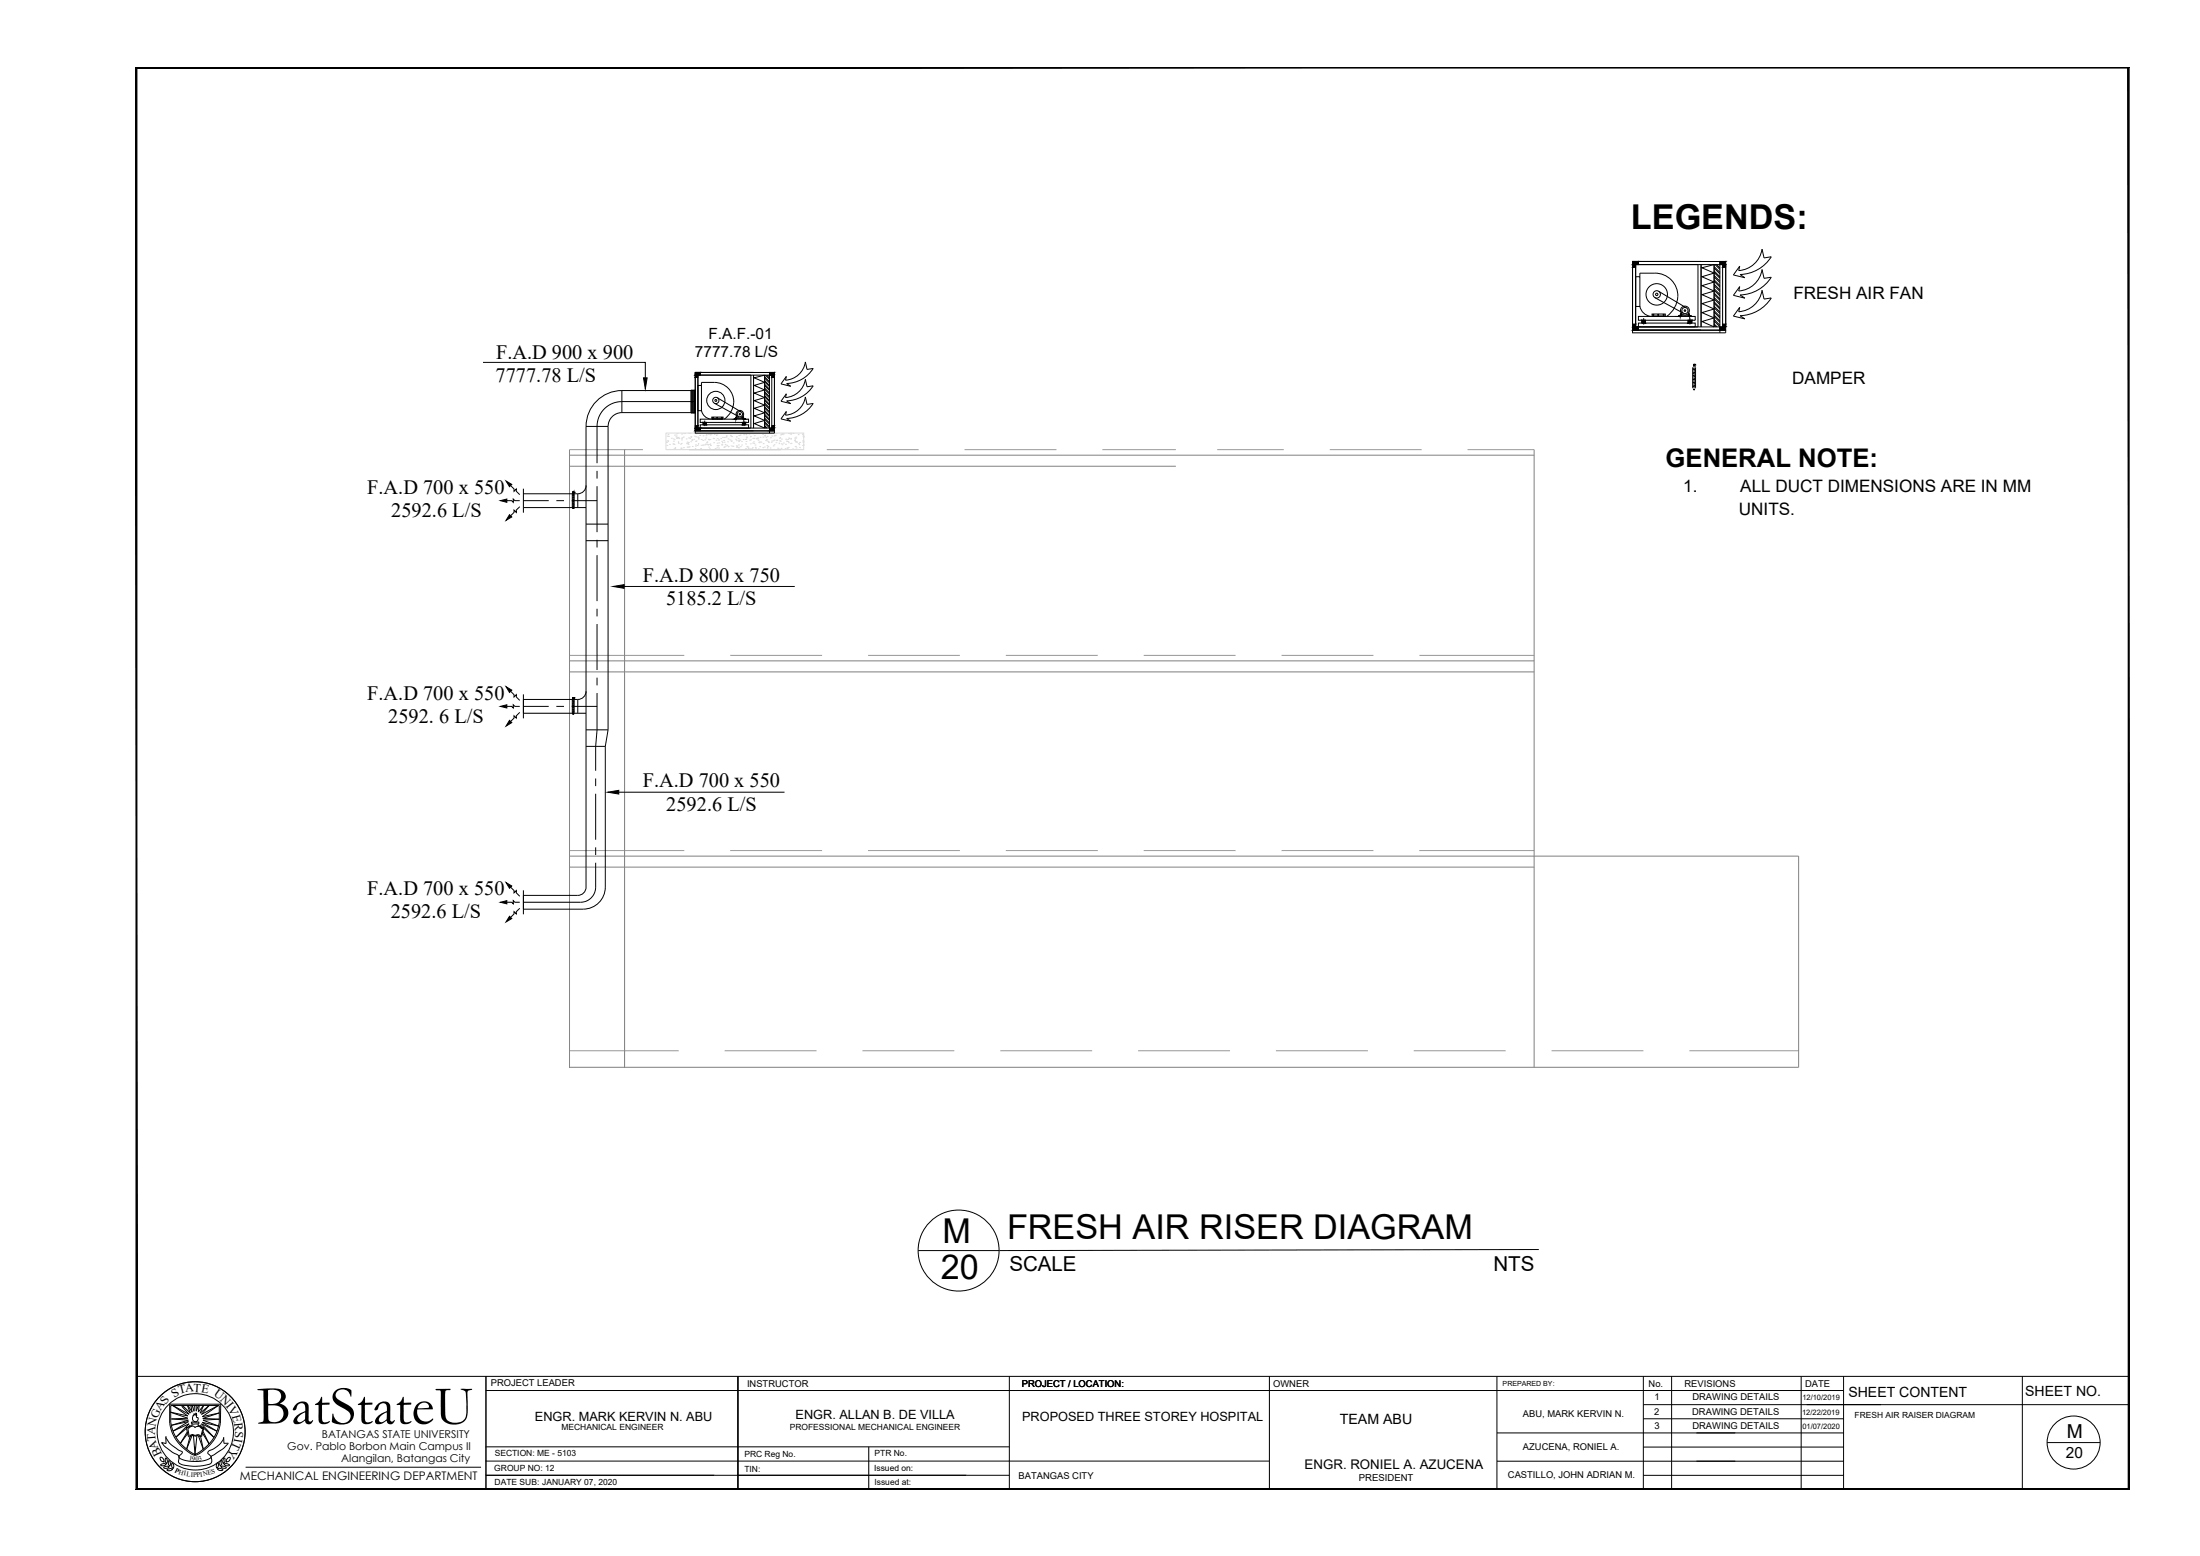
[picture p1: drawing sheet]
<svg xmlns="http://www.w3.org/2000/svg" width="420mm" height="297mm" viewBox="0 0 420 297" stroke-linecap="round" stroke-linejoin="round" font-family="sans-serif">
<!-- layer: DASH -->
<g fill="none" stroke="#989898" stroke-width=".19">
<path d="M108.8 85.8h14M131.6 85.8h17.5M157.9 85.8h17.5M184.2 85.8h17.6M210.5 85.8h14.1M232.5 85.8h12.7M254 85.8h17.5M280.3 85.8h12.7M108.8 125.1h21.9M139.5 125.1h17.5M165.8 125.1h17.5M192.1 125.1h17.6"/>
<path d="M218.4 125.1h17.6M244.8 125.1h17.5M271.1 125.1h21.9M108.8 162.4h21.9M139.5 162.4h17.5M165.8 162.4h17.5M192.1 162.4h17.6M218.4 162.4h17.6M244.8 162.4h17.5M271.1 162.4h21.9M108.8 200.6h20.8M138.4 200.6h17.5"/>
<path d="M164.7 200.6h17.6M191 200.6h17.6M217.4 200.6h17.5M243.7 200.6h17.5M270 200.6h17.5M296.3 200.6h17.6M322.6 200.6h20.9"/>
</g>
<!-- layer: WALL -->
<path d="M108.8 85.8v118.1M108.8 86.9h184.2M108.8 89h115.8M119.3 85.8v118.1M293 85.8v117.9M108.8 126.2h184.2M108.8 128.3h184.2M108.8 163.4h234.7v40.3h-234.7M108.8 165.5h184.2" fill="none" stroke="#808080" stroke-width=".19"/>
<!-- layer: 04-AC_F.A.DUCT -->
<g fill="none" stroke="#000" stroke-width=".19">
<path d="M100 95.6h4.8M106.3 95.6h1.4M109.2 95.6h4.8M114 81.4v7M114 89.9v1.5M114 92.8v8.8M114 103v1.5M114 106v8.8M114 116.2v1.5M114 119.1v8.8M100 134.8h4.8M106.3 134.8h1.4"/>
<path d="M109.2 134.8h4.8M114 129.4v1.4M114 132.3v7l-.2 3.2v4.6M113.8 148.6v1.5M113.8 151.5v8.8M113.8 164.7v4.7a2.9 2.9 0 0 1-2.9 2.8h-10.9M113.8 161.8v1.4"/>
</g>
<!-- layer: 06_AC-FA.DUCT -->
<g fill="none" stroke="#000" stroke-width=".19">
<path d="M332.1 59.5a4.8 4.8 0 0 0 4.4-4.1l.4 1.7 1.4-.2a7.3 7.3 0 0 1-6 3.4l.9 .6-2.2-.6 1.3-1.6-.2 .8M332.1 55.5a4.8 4.8 0 0 0 4.4-4l.4 1.6 1.4-.2a7.3 7.3 0 0 1-6 3.4l.9 .6-2.2-.5 1.3-1.7-.2 .9M332.3 50.8l-.2 .9a4.8 4.8 0 0 0 4.4-4.1l.4 1.6 1.4-.2a7.3 7.3 0 0 1-6 3.4l.9 .6-2.2-.5zM118.8 78.8h14M118.8 74.6h14M118.8 78.8a2.63 2.63 0 0 0-2.7 2.6M118.8 74.6a6.8 6.8 0 0 0-6.9 6.8v88a1.56 1.56 0 0 1-1.6 1.5h-10.3M132.8 76.7h-14a4.7 4.7 0 0 0-4.8 4.7M153.8 75.8l.3 1.4 1.2-.2a6.2 6.2 0 0 1-5.1 2.9M153.8 69.1l.3 1.4 1.2-.2a6.2 6.2 0 0 1-5.1 2.9M153.8 72.4l.3 1.4 1.2-.1M153.8 75.8a4.1 4.1 0 0 1-3.8 3.5l.2-.8-1 1.5 1.8 .4-.8-.5"/>
<path d="M153.8 72.4a4.1 4.1 0 0 1-3.8 3.5l.2-.7-1 1.4 1.8 .5-.8-.6M153.8 69.1a4.1 4.1 0 0 1-3.8 3.5l.2-.7-1 1.4 1.8 .4-.8-.5M155.3 73.6a6.2 6.2 0 0 1-5.1 2.9M100 94.3h10.3M100 96.9h11.9M100 93.3v4.6M110.3 94.3v2.6M111.9 92.7a1.58 1.58 0 0 1-1.6 1.6M116.1 81.4v57.9M111.9 100.1h4.2M111.9 103.2h4.2M100 132.6v4.5"/>
<path d="M100 133.5h10.3M100 136.2h11.9M110.3 133.5v2.7M111.9 139.3h4.2M111.9 131.9a1.58 1.58 0 0 1-1.6 1.6M116.1 139.3l-.5 3.2M111.9 142.5h3.7M115.6 142.5v26.8a4.2 4.2 0 0 1-4.2 4.3h-11.4M100 170v4.5"/>
</g>
<!-- layer: A-Handrail -->
<g fill="none" stroke="#dbdbdb" stroke-width=".19">
<path d="M127.2 82.7h26.3v3.1h-26.3zM127.3 84.4l.2-.1-.1 .2zM127.3 85h.1M127.4 84.1h.1M127.4 83.3h.1M127.6 83.3h.1M127.6 83h.1M127.7 84.1v.2M127.7 84.1l-.1 .2h.2M127.8 85.8h.1M127.9 84.8h.1M128.2 83.7h.1"/>
<path d="M128.5 84.8h.1M128.6 83.8h.1M128.6 84.3h.1M128.7 85.7h.1M128.7 84.8h.1M128.8 83.9h.1M128.8 83.1h.1M128.8 85.7h.1M128.9 85.5l.2-.1-.1 .2zM129.1 83.4h.1M129.1 83.1h.1M129.2 83.6l.3 .1-.1-.3-.2 .2"/>
<path d="M129.2 83.7h.1M129.3 82.7h.1M129.5 84.6h.1M129.6 84.3v.2M129.6 83.7h.1M129.6 84.3l-.1 .2h.2M129.7 83.5l-.2 .1 .2 .1v-.2M130 84.8h.1M130 85.6h.1M130.1 85.5h.1M130.1 84.6h.1M130.1 83.8h.1"/>
<path d="M130.2 84h.1M130.2 82.9h.1M130.2 83.6h.1M130.5 83.4h.1M130.5 85.5h.1M130.7 82.8h.1M131.1 83.8h.1M131.1 84.6h.2v.1zM131.2 85.4h.1M131.2 84.4h.1M131.4 84.9h.1M131.4 85.4h.1"/>
<path d="M131.5 84.5h.1M131.5 83.6h.1M131.5 84.5v.1M131.5 82.7h.1M131.6 84.5l-.2 .1h.2M131.6 85.3h.1M131.7 83.7h.1M131.8 82.7h.1M131.9 84.3h.1M131.9 83.5h.1M131.9 83.3h.1M131.9 82.7v.1l-.1-.1"/>
<path d="M132.1 84l.2 .1v-.3l-.2 .3M132.2 85.2h.1M132.5 83.9h.1M132.6 83.3h.1M132.7 85.7l.2-.1v.2zM132.8 85.2h.1M132.8 84.9h.1M132.9 84.3h.1M132.9 83.4h.1M132.9 84.2h.1M133.1 82.8h-.1l.1-.1v.1M133.2 85h.1"/>
<path d="M133.3 83.4h.1M133.3 83.6h.1M133.4 83.8l.2-.1-.1 .2-.1-.1M133.5 84.8h-.2l.2-.2v.2M133.6 83.1h.1M133.8 85.6h.1M133.9 85h.1M133.9 83.9h.1M134.2 85h.1M134.2 84.1h.1M134.3 83.2h.1M134.6 84.9h.1"/>
<path d="M134.6 84h.1M134.7 84.8h.1M134.8 83.6h.1M134.8 83.2h.1M135 82.8l-.1 .1 .1 .1v-.2M135.1 84.3l.1 .2h-.3l.2-.2M135.2 84.8h-.2l.1 .1v-.1M135.3 83.9h.1M135.3 82.9h.1M135.3 84h.1M135.4 85.4h.1M135.4 84.8l-.1 .2h.1v-.2"/>
<path d="M135.5 85.7h.1M135.5 84.8h.1M135.6 83.9h.1M135.6 84.8h.1M135.6 83h.1M135.6 82.9l.2-.1v.2l-.2-.1M135.7 85h.1M136 82.8h.1M136.2 83.7h.1M136.3 83.7h.1M136.3 84.5h.1M136.4 82.9h.1"/>
<path d="M136.6 85.6h.1M136.8 84h.1M136.9 85.5h.1M136.9 83v.1M136.9 85.1h.1M136.9 84.6h.1M136.9 83l-.1 .1h.2M137 83.7h.1M137 82.8h.1M137.1 85.1h.1M137.2 85.5h.1M137.3 84.6h.1"/>
<path d="M137.3 85v.1M137.3 85l-.1 .1h.1M137.4 83.9l-.2 .1 .1 .1 .1-.2M137.6 83.7h.1M137.8 84.2h.1M137.9 84.5h.1M138 83.5h.1M138 84.7v.3l-.2-.1zM138.2 84.1h.1M138.3 85.4h.1M138.3 85.3h.1M138.3 84.4h.1"/>
<path d="M138.3 83.5h.1M138.5 84.8h.1M138.5 85.2h.1M138.6 83.4h.1M138.8 83.1v.2M138.8 85.1l.2-.1-.1 .2-.1-.1M138.9 83.1l-.2 .2h.2M138.9 84.3h.1M139.1 83.8h.1M139.2 85.1v.2M139.2 85.1l-.1 .2h.2M139.4 84h.1"/>
<path d="M139.5 85.8h.1M139.6 85.1h.1M139.6 84.2h.1M139.6 83l-.1 .1 .1 .1v-.1M139.7 84.2h.1M139.7 83.3h.1M139.7 83.4h.1M139.9 85.2h.1M140 85.2h.1M140 84.6h.1M140.5 83.9h.1M140.6 85.1h.1"/>
<path d="M140.6 84.1h.1M140.6 85.4h.3v-.2l-.3 .2M140.7 83.3l.1 .2M140.8 83.3l-.2 .1 .2 .1M141 83.7h.1M141 85.8h.1M141 84.9h.1M141 84h.1M141.1 84.2h.1M141.1 85.5h.1M141.1 84.2l.1-.1v.2l-.1-.1M141.1 83.1h.1"/>
<path d="M141.1 85.3v.2M141.1 85.3l-.1 .2h.2M141.3 84h.1M141.3 83.1h.1M141.4 85.3h.1M141.6 84.3h.1M141.6 85h.1M141.9 83.9h.1M142 83h.1M142.3 83.9h.1M142.4 85.6h.1M142.4 84.7h.1"/>
<path d="M142.4 83.9h.1M142.5 83h.1M142.5 84.3h.1M142.5 83.4h.1M142.6 85.8h.1M142.6 85.2h.1M142.7 85.3l.1-.1v.2zM142.7 83.6v-.1l-.1 .1h.1M142.8 85.3h.1M143 82.8h.1M143 85.5l.1 .1M143.1 85.5l-.2 .1h.2"/>
<path d="M143.2 84h.1M143.2 82.7v.1h.2M143.3 85.7h.1M143.3 84.7h.1M143.3 84h.1M143.4 82.7v.1M143.5 83.3l-.1 .1h-.1M143.5 83.3h-.2M143.6 85.8h-.1l.2-.2v.2M143.7 85.5h.1M143.7 84.6h.1M143.8 83.7h.1"/>
<path d="M143.8 82.8h.1M143.9 84.3h.1M144 84.6h.1M144 83.7h.1M144.1 83.2h.1M144.2 85h.1M144.2 85.4h.1M144.3 85.6h.1M144.6 83.6v.2h-.1l.1-.2M144.7 83.6h.1M144.7 83.8h.1M144.8 84h.1"/>
<path d="M144.9 85.6l.1 .2M145 85.6l-.2 .2h.2M145 84.5h.1M145.1 84.3l-.2 .1 .1 .1 .1-.2M145.1 85.3h.1M145.1 84.4h.1M145.2 83.5h.1M145.3 84.4h.1M145.6 82.9h.1M145.7 85.5h.1M145.7 83.5h.1M145.7 84.7h.1"/>
<path d="M146 85.3h.1M146.2 84.1h.1M146.2 83v.3l-.2-.1zM146.3 83.5h.1M146.5 85.1h.1M146.5 83.8v.2M146.5 84.2h.1M146.5 85.5l.2-.1-.1 .2zM146.5 83.3h.1M146.5 83.8l-.1 .2h.2M146.6 85.3h.1M146.7 84.3h.1"/>
<path d="M146.7 82.7h.1M146.8 84.5h.1M146.9 85.8h.1M147.1 85.5h.1M147.3 84.4h.1M147.3 83.5h-.1l.1 .1v-.1M147.4 84.2h.1M147.4 83.2h.1M147.6 84.2h.1M147.7 85.1h.1M147.8 85.8h.1M147.8 84.9h.1"/>
<path d="M147.8 83.2h.1M147.8 84h.1M147.9 83.1h.1M148.1 83.1h.1M148.1 82.8h.1M148.2 84.5h.1M148.4 84.1h.1M148.4 84v.1M148.4 84l-.1 .1h.2M148.5 85.6h.1M148.7 85.8h.1M148.7 84.6l.2-.1v.2l-.2-.1"/>
<path d="M148.8 83.7h.3v-.2l-.2 .2M148.9 84.2h.1M149.1 84.2h.1M149.1 83h.1M149.2 85.6h.1M149.2 84.7h.1M149.2 83.8h.1M149.3 82.9h.1M149.4 84.9h.1M149.4 83h.1M149.6 82.7l-.1 .1-.1-.1M149.6 82.9h.1"/>
<path d="M149.6 84.6h.1M149.9 85.6h.1M150 84.8h.1M150.1 83.8h.1M150.3 85.5h.1M150.3 85.7h.1M150.3 84.1v.2M150.4 84.1l-.2 .2h.2M150.4 83.9h.1M150.5 84.3h.1M150.5 85.6l-.2 .1 .2 .1v-.2M150.5 85.4h.1"/>
<path d="M150.6 84.5h.1M150.6 83.6h.1M150.6 82.7h.1M150.7 83.8h.1M150.7 82.8h.1M151 82.7h.1M151 83.8l.2-.1-.1 .2-.1-.1M151 82.9h.1M151 84.7h.1M151 84.6h.1M151.4 85.7h.1M151.4 82.7h.1"/>
<path d="M151.7 84.1h.2M151.7 84.1l.2-.2v.3M151.7 83.6h.1M151.9 85.2h.1M151.9 84.3h.1M152 83.5h.1M152 83.6h.1M152 85.5h.1M152.2 84.3l.1 .2M152.3 84.3l-.2 .2h.2M152.4 83h.1M152.5 84.7h.1"/>
<path d="M152.5 85.8h.1M152.7 85.4h.1M152.7 84.5h.1M152.8 84.8h-.2l.1 .1 .1-.1M152.8 85.8h.1M153.2 82.9l.2-.1v.2l-.2-.1M153.3 85h.1M153.3 84.1h.1M153.3 84.4h.1M153.4 83.3h.1M153.4 84.4h.1M153.4 83.4h.1"/>
<path d="M153.4 84.9h.1"/>
</g>
<!-- layer: 01_AC-EQUIP -->
<g fill="none" stroke="#000" stroke-width=".19">
<path d="M311.8 51h.6M311.8 49.9h17.8M312.4 52.8h.8v5.7h-.8zM312.4 50.5h17.2v11.9h-17.2zM312.9 49.9v.6M313.2 52.8v-.6l2.9-.1a4.4 4.4 0 0 1 4.2 3.3 4.4 4.4 0 0 1-2 5M313.2 58.5a2.41 2.41 0 0 0 2.1 1.9M315.5 60h2.5v.4h-2.5zM315.8 60v.5M316.1 56.8l5.4 3M316.7 60v.5M316.8 55.6l5.3 3.2"/>
<path d="M317.7 60v.5M320.9 60h.1v.4h-.1zM321.2 60h-.2v.3h1.5v-.3h-.2M322.5 60h.1v.4h-.1zM324.3 50.5v11.9M324.9 49.9h-13.1v13.7M324.9 50.5v11.9M325 51.1l2.4-.6v11.9l-2.4-1 2.4-.7-2.4-1 2.4-.7-2.4-1 2.4-.7-2.4-1.1 2.4-.6-2.4-1.1 2.4-.7-2.4-1 2.4-.7zM327.4 50.9l1.1 1.1M327.4 51.7l1.1 1.1M327.4 52.6l1.1 1.1M327.4 53.4l1.1 1.1"/>
<path d="M327.4 54.3l1.1 1.1M327.4 55.1l1.1 1.1M327.4 55.9l1.1 1.1M327.4 56.8l1.1 1.1M327.4 57.6l1.1 1.1M327.4 58.5l1.1 1.1M327.4 59.3l1.1 1.1M327.4 51.2l1.1 1.1M327.4 52l1.1 1.1M327.4 52.9l1.1 1.1M327.4 53.7l1.1 1.1M327.4 54.5l1.1 1.1"/>
<path d="M327.4 55.4l1.1 1.1M327.4 56.2l1.1 1.1M327.4 57.1l1.1 1.1M327.4 57.9l1.1 1.1M327.4 58.7l1.1 1.1M327.4 59.6l1.1 1.1M327.5 50.5l1 .9M327.8 50.5l.7 .6M328.4 50.5l.1 .1M328.5 49.9v13.6M329 51h.6M329 50.5v11.9"/>
<path d="M132.8 72h.5M133.3 73.6h.7v4.8h-.7zM133.3 71.6h14.6v10.1h-14.6zM133.7 71.1v.5M134 73.6v-.6h2.4a3.8 3.8 0 0 1 3.6 2.8 3.8 3.8 0 0 1-1.7 4.2M134 78.4a2.05 2.05 0 0 0 1.7 1.6M135.9 79.6h2.2v.4h-2.2zM135.9 79.9h2.2M136.1 79.7h.2M136.2 79.7v.4M136.4 77l4.6 2.5M136.9 79.7h.1"/>
<path d="M136.9 79.7v.4M137 75.9l4.5 2.7M137.7 79.7h.2M137.8 79.7v.4M140.3 79.9l.3 .1zM140.4 79.8v.3M140.5 79.8h.3M140.6 79.6v.4zM140.8 79.6h-.2v.3h1.3v-.3h-.2M141.8 79.8h.3M141.9 79.6l.1 .4zM141.9 79.9l.4 .1z"/>
<path d="M142.2 79.8v.3M143.4 71.6v10.1M143.9 71.1h.1M143.9 71.6v10.1M144 72.1l2-.5v10.1l-2-.8 2-.6-2-.9 2-.6-2-.9 2-.5-2-.9 2-.6-2-.9 2-.6-2-.8 2-.6zM146 71.9l1 1M146 72.7l1 .9M146 73.4l1 .9M146 74.1l1 .9M146 74.8l1 .9M146 75.5l1 .9M146 76.2l1 1"/>
<path d="M146 76.9l1 1M146 77.7l1 .9M146 78.4l1 .9M146 79.1l1 .9M146 79.8l1 .9M146 72.2l1 .9M146 72.9l1 .9M146 73.6l1 .9M146 74.3l1 .9M146 75l1 1M146 75.8l1 .9M146 76.5l1 .9"/>
<path d="M146 77.2l1 .9M146 77.9l1 .9M146 78.6l1 .9M146 79.3l1 1M146.2 71.6l.8 .8M146.4 71.6l.6 .5M146.9 71.6l.1 .1M147 71.1v11.6M147.4 71.6v10.1M147.4 72h.5M147.9 71.1h-15.1v11.6M311.8 61.9h.6"/>
<path d="M311.8 63h17.8v.5h-17.8M311.8 63.1h17.7M312.9 60.4h10.9v.7h-10.9zM312.9 61.7h10.9v.7h-10.9zM312.9 62.4v.6M313.6 61.1h.7v.6h-.7zM313.9 60.7v1.3M315.5 60.3h2.5M315.7 60.1h.2M316.6 60.1h.2M317.6 60.1h.2M320.6 60.3l.4 .1z"/>
<path d="M320.7 60.2v.3M320.8 60.2h.4M322.4 61.1h.7v.6h-.7zM322.4 60.2h.4M322.5 60.3l.5 .1zM322.7 60.7v1.3M322.8 60.2v.3M327.4 60.2l1.1 1M327.4 61l1.1 1.1M327.4 61.8l.5 .6M327.4 60.4l1.1 1.1M327.4 61.3l1.1 1.1"/>
<path d="M327.4 62.1l.3 .3M329 61.9h.6M132.8 81.3h.5M132.8 82.2h15.1v.5h-15.1M132.8 82.3h15.1M133.7 80h9.3v.6h-9.3zM133.7 81.1h9.3v.6h-9.3zM133.7 81.7v.5M134.3 80.6h.6v.5h-.6zM134.6 80.3v1M141.8 80.6h.6v.5h-.6zM142.1 80.3v1"/>
<path d="M146 80.5l1 .9M146 81.2l.5 .5M146 80l1 1M146 80.8l1 .9M146 81.5l.3 .2M147.4 81.3h.5"/>
<circle cx="316.4" cy="56.2" r=".23"/>
<circle cx="316.4" cy="56.2" r=".7"/>
<circle cx="316.4" cy="56.2" r="2.05"/>
<circle cx="321.8" cy="59.3" r=".15"/>
<circle cx="321.8" cy="59.3" r=".59"/>
<circle cx="321.8" cy="59.3" r=".85"/>
<circle cx="136.2" cy="79.7" r=".06"/>
<circle cx="136.7" cy="76.4" r=".19"/>
<circle cx="136.7" cy="76.4" r=".6"/>
<circle cx="136.7" cy="76.4" r="1.74"/>
<circle cx="137" cy="79.7" r=".06"/>
<circle cx="137.8" cy="79.7" r=".06"/>
<circle cx="141.3" cy="79.1" r=".13"/>
<circle cx="141.3" cy="79.1" r=".73"/>
<circle cx="141.3" cy="79.1" r=".5"/>
<circle cx="315.8" cy="60.1" r=".08"/>
<circle cx="316.7" cy="60.1" r=".08"/>
<circle cx="317.7" cy="60.1" r=".08"/>
</g>
<g fill="#000" stroke="#000" stroke-width=".19">
<path d="M311.8 49.9h1.1l-1.1 .6zM311.8 50.5h1.1v-.6z"/>
<path d="M311.8 50.5h.6l-.6 .5zM311.8 51h.6v-.5z"/>
<path d="M320.9 60v.4l.1-.4zM321 60v.4h-.1z"/>
<path d="M322.5 60h.1v.4zM322.5 60v.4h.1z"/>
<path d="M328.5 49.9h1.1l-1.1 .6zM328.5 50.5h1.1v-.6z"/>
<path d="M329 50.5h.6l-.6 .5zM329 51h.6v-.5z"/>
<path d="M132.8 71.1h.9l-.9 .5zM132.8 71.6h.9v-.5z"/>
<path d="M132.8 71.6h.5l-.5 .4zM132.8 72h.5v-.4z"/>
<path d="M140.3 79.9h.3zM140.3 80l.3-.1z"/>
<path d="M140.6 79.6v.4zM140.6 79.6v.4z"/>
<path d="M141.9 79.6l.1 .4zM141.9 79.6l.1 .4z"/>
<path d="M142 79.9l.3 .1zM142 79.9l.3 .1z"/>
<path d="M147 71.1h.9l-.9 .5zM147 71.6h.9v-.5z"/>
<path d="M147.4 71.6h.5l-.5 .4zM147.4 72h.5v-.4z"/>
<path d="M311.8 61.9h.6l-.6 .5zM311.8 62.4h.6v-.5z"/>
<path d="M311.8 62.4h1.1l-1.1 .6zM311.8 63h1.1v-.6z"/>
<path d="M313.6 61.1l.7 .6v-.6zM313.6 61.1l.7 .6h-.7z"/>
<path d="M320.6 60.3h.3zM320.6 60.4l.3-.1z"/>
<path d="M322.4 61.1h.7l-.7 .6zM322.4 61.7h.7v-.6z"/>
<path d="M322.6 60.3l.4 .1zM322.6 60.3l.4 .1z"/>
<path d="M328.5 62.4h1.1l-1.1 .6zM328.5 63h1.1v-.6z"/>
<path d="M329 61.9h.6l-.6 .5zM329 62.4h.6v-.5z"/>
<path d="M132.8 81.3h.5l-.5 .4zM132.8 81.7h.5v-.4z"/>
<path d="M132.8 81.7h.9l-.9 .5zM132.8 82.2h.9v-.5z"/>
<path d="M134.3 80.6l.6 .5v-.5zM134.3 80.6l.6 .5h-.6z"/>
<path d="M141.8 80.6h.6l-.6 .5zM141.8 81.1h.6v-.5z"/>
<path d="M147 81.7h.9l-.9 .5zM147 82.2h.9v-.5z"/>
<path d="M147.4 81.3h.5l-.5 .4zM147.4 81.7h.5v-.4z"/>
</g>
<!-- layer: 12-AC-FL.CONN. -->
<path d="M132.1 74.6v4.2M132.2 74.6v4.2M132.2 74.6l-.1-.2-.1 .2v4.2l.1 .1 .1-.1M132.2 74.6l.2-.2 .1 .2M132.2 78.8l.2 .1 .1-.1M132.4 74.6v4.2M132.5 74.6v4.2M132.5 74.6l.1-.2 .2 .2v4.2l-.2 .1-.1-.1M132.6 74.6v4.2" fill="none" stroke="#000" stroke-width=".19"/>
<!-- layer: WALL -->
<path d="M118.8 74.6v4.2M111.9 81.4h4.2M100 133.5v2.7M100 170.9v2.7" fill="none" stroke="#000" stroke-width=".19"/>
<path d="M100 94.3v2.6" fill="none" stroke="#ff0" stroke-width=".19"/>
<!-- layer: A.C.VOLUM DAMPER -->
<g fill="none" stroke="#000" stroke-width=".19">
<path d="M323.3 70.1v4M323.3 70.4l.5 .3M323.3 72.9l.5 .3M323.3 71.6l.5 .3M323.4 70.1l.2-.2-.2 .2M323.4 69.9h.1M323.4 74.1h.1M323.4 69.9v.2M323.4 74.1v.2M323.4 74.2l.1-.1 .1 .1-.1 .1M323.4 74.1l.2 .2M323.4 74.3h.2"/>
<path d="M323.4 74.2l.1 .1M323.4 70.1h.3M323.4 74.3l.2-.2-.1 .2M323.5 74.1l.1 .2M323.5 69.9l-.1 .1M323.5 69.7l.1-.2-.1 .2M323.5 69.6h.1M323.5 69.5v.1M323.5 69.5v.4M323.5 74.3v.2M323.5 69.5h.3M323.5 74.1v.2"/>
<path d="M323.5 74.3l.1-.2v.2M323.5 70.1l.2-.1-.2 .1M323.5 74.3l-.1-.2 .2 .2M323.5 74.3h.1M323.5 70.1v4.1M323.6 69.5l-.1 .1M323.6 74.3h.1M323.6 74.1l-.2 .2M323.6 74.3v.2M323.6 69.9l-.2 .2M323.6 69.9l-.2 .1M323.6 69.8l-.2 .2"/>
<path d="M323.6 69.8l-.1 .1M323.6 69.7l-.1 .2M323.6 69.7l-.1 .1M323.6 69.6l-.1 .1M323.6 69.9h.1M323.6 69.6h.2M323.6 69.6v.3M323.6 69.9l-.1 .2M323.6 69.6l.2-.1-.3 .3M323.6 69.5l-.1 .2M323.6 74.2v.1M323.7 69.5l-.2 .2"/>
<path d="M323.7 70v.1M323.7 70l-.1 .1M323.7 69.9v.2M323.8 71l-.5 .3M323.8 73.5l-.5 .3M323.8 72.2l-.5 .3M323.8 70.1v4M323.8 69.6h.1M323.8 69.5l-.1 .1M323.8 69.5v.1M109.3 94.3v2.6M109.3 94.5l.3 .2"/>
<path d="M109.3 96.1l.3 .2M109.3 95.3l.3 .2M109.4 96.9v.1M109.4 96.9l.1 .1M109.4 97h.1M109.4 96.9l.1 .2M109.4 96.9h.1M109.4 94.3h.2M109.4 94.1h.1M109.4 94l.2-.1zM109.4 94h.1M109.4 93.9v.1"/>
<path d="M109.4 93.9h.1M109.4 94.2l.1-.2-.1 .2M109.4 94.2h.1M109.4 94.2v.1M109.4 93.9v.3M109.4 97v.2M109.4 93.9h.3M109.5 94.3v-.1v.1M109.5 96.9v.1M109.5 96.9l-.1 .1M109.5 94.3v2.7M109.5 94.3l.1-.1-.1 .1"/>
<path d="M109.5 94.3h.1M109.5 97v.2M109.5 94.2l-.1 .1zM109.5 94.1l-.1 .2M109.5 94h.2M109.5 94.1l-.1 .1M109.5 94l-.1 .1M109.5 94.2h.1M109.5 94v.2M109.5 94l.1-.1-.2 .2M109.5 96.9h.1M109.5 94.2l-.1 .1"/>
<path d="M109.5 97h.1M109.5 97h-.1M109.5 93.9l-.1 .1M109.6 94.3h-.1M109.6 94.2l-.1 .1M109.6 94.2v.1M109.6 93.9l-.1 .1M109.6 94.9l-.3 .2M109.6 96.5l-.3 .2M109.6 95.7l-.3 .2M109.7 94.3v2.6M109.7 94h.1"/>
<path d="M109.7 93.9v.1M109.7 93.9l-.1 .1M109.7 93.9h.1M109.3 133.5v2.7M109.3 133.7l.3 .2M109.3 135.4l.3 .2M109.3 134.5l.3 .2M109.4 133.4v.1M109.4 136.2v.1M109.4 136.2l.1 .1M109.4 136.3h.1M109.4 136.2h.1"/>
<path d="M109.4 133.5h.2M109.4 133.5l.1-.1-.1 .1M109.4 133.4h.1M109.4 133.3l.2-.1-.2 .1M109.4 133.3l.1-.1-.1 .1M109.4 133.2h.1M109.4 133.2v.2M109.4 136.3v.1M109.4 133.4l.1-.1-.1 .2M109.4 133.2h.3M109.5 133.5l.1-.1zM109.5 133.2h-.1"/>
<path d="M109.5 133.5h.1zM109.5 133.5v2.7M109.5 136.2h.1M109.5 133.5h.1M109.5 136.3v.1M109.5 133.4l-.1 .1M109.5 133.4l-.1 .1zM109.5 133.2v.2M109.5 133.3l-.1 .2M109.5 133.2h.2M109.5 133.4h.1M109.5 133.2h.1l-.2 .2 .1-.2"/>
<path d="M109.5 133.2l-.1 .1M109.5 136.2l-.1 .1M109.5 136.2v.1M109.5 136.2l-.1 .1h.1M109.5 136.3v-.1l-.1 .1M109.6 133.5h-.1M109.6 133.4v.1M109.6 134.1l-.3 .2M109.6 135.8l-.3 .2M109.6 134.9l-.3 .2M109.7 133.5v2.7M109.7 133.2h.1"/>
<path d="M109.7 133.2h-.1M109.7 133.2h-.2"/>
<circle cx="323.5" cy="71.8" r=".05"/>
<circle cx="323.5" cy="71.2" r=".05"/>
<circle cx="323.5" cy="70.5" r=".05"/>
<circle cx="323.5" cy="73.7" r=".05"/>
<circle cx="323.5" cy="73.1" r=".05"/>
<circle cx="323.5" cy="72.4" r=".05"/>
<circle cx="109.5" cy="95.4" r=".04"/>
<circle cx="109.5" cy="95.8" r=".04"/>
<circle cx="109.5" cy="95" r=".04"/>
<circle cx="109.5" cy="96.6" r=".04"/>
<circle cx="109.5" cy="96.2" r=".04"/>
<circle cx="109.5" cy="94.6" r=".04"/>
<circle cx="109.5" cy="135.9" r=".04"/>
<circle cx="109.5" cy="134.2" r=".04"/>
<circle cx="109.5" cy="134.6" r=".04"/>
<circle cx="109.5" cy="135" r=".04"/>
<circle cx="109.5" cy="133.8" r=".04"/>
<circle cx="109.5" cy="135.5" r=".04"/>
</g>
<!-- layer: R-GRILL -->
<path d="M95.6 95.6l1.2-.3v.6zM96.6 91.8l1.1 .7-.4 .4zM97.3 98.3l.4 .4-1.1 .6zM95.6 134.8l1.2-.3v.7zM96.6 131.1l1.1 .6-.4 .5zM97.3 137.5l.4 .5-1.1 .6zM95.6 172.2l1.2-.3v.6zM96.6 168.5l1.1 .6-.4 .5zM97.3 174.9l.4 .5-1.1 .6z" fill="#000" stroke="#000" stroke-width=".19"/>
<path d="M96.8 95.6h.9l.3 .3v-.6l.3 .3h1M97.5 92.7l.7 .6v.5l.4-.5v.5l.7 .6M99.3 96.7l-.7 .7v.4l-.4-.4v.4l-.7 .7M96.8 134.8h.9l.3 .4v-.7l.3 .3h1M97.5 132l.7 .6v.5l.4-.5v.5l.7 .6M99.3 136l-.7 .6v.5l-.4-.5v.5l-.7 .6M96.8 172.2h.9l.3 .3v-.6l.3 .3h1M97.5 169.4l.7 .6v.4l.4-.4v.4l.7 .7M99.3 173.4l-.7 .6v.5l-.4-.5v.5l-.7 .6" fill="none" stroke="#000" stroke-width=".19"/>
<!-- layer: 0 -->
<path d="M323.3 70.1h.5M323.3 74.1h.5" fill="none" stroke="#ff0" stroke-width=".19"/>
<!-- layer: template -->
<path d="M26 284.3h380.6l-.2-.1zM26 284.3l.2-.1h380.2zM26 12.8v271.5l.2-.1zM26 12.8l.2 .2v271.2zM26 12.8l.2 .2 380.4-.2zM26.2 13l380.4-.2-.2 .2zM406.6 12.8l-.2 .2 .2 271.3zM406.4 13l.2 271.3-.2-.1z" fill="#000" stroke="#000" stroke-width=".19"/>
<g fill="none" stroke="#000" stroke-width=".19">
<path d="M26 262.7h380.6M31.2 279l.1 .1a.61 .61 0 0 0-.7-.8v.1a.7 .7 0 0 0 .7 .7M31.7 274.4v1.2l-.8-.2M31.7 279.5a.58 .58 0 0 1-1 .1l.1-.1a.7 .7 0 0 1 .9 .1M31.7 274.3v.1l.3 .5a6.5 6.5 0 0 0 2.4 2.1 .37 .37 0 0 1 .4 .2 .37 .37 0 0 1-.3 .5l-.2 .1a.41 .41 0 0 0-.1 .5 .41 .41 0 0 0 .5 .3 6.6 6.6 0 0 0 5.6-.4v-.2l-.3-.3a.48 .48 0 0 1-.3-.6 .48 .48 0 0 1 .6-.3 3.7 3.7 0 0 0 2.4-2.4l.1 1.1h.8a7.7 7.7 0 0 1-2.8 2.3l-.4 .2-.1 .2a.85 .85 0 0 1-.5 1.4 8.7 8.7 0 0 1-5.5-.2l-.2-.4 .1-.5a.78 .78 0 0 0-.8-1l-1.8-1.3-.7-.8h.2M31.8 274.3h-.1M31.9 279.4h-.1a.84 .84 0 0 1-.2-1 .49 .49 0 0 1 .4 .7l-.2 .3M32.4 268.1h9.8l-.1 3.6a8 8 0 0 1-4.9 6.1 8.1 8.1 0 0 1-4.8-6.1zM32.5 279.9h-.1a.82 .82 0 0 1-.2-1 .62 .62 0 0 1 .2 1M35.8 273.4l-1.3 2.1 1.3-1.8M35.8 268.3l.6 1.5-1.5-1.5-.2 .2 1.4 1.5-3.1-1.7 2.9 2-3.4-.7 3.4 1.1-3.2 .2 3.3 .2-3.3 1 3.3-.7-3 1.8 3.1-1.4-2.5 2.6 2.7-2.3M35.9 272.7l.3-.2a.72 .72 0 0 1 1.1 0 .85 .85 0 0 1 1.3 .2h.1l-.3 1.4-.4-.2-.8 .1-.4-.2-.5 .3h-.2z"/>
<path d="M35.9 268.3l.8 1.3-.2-1.2 .2-.1 .4 1.1v-1.1M36.6 271.4v.1a.32 .32 0 0 0 .1 .4 .32 .32 0 0 0 .4 0l.6-.1a.19 .19 0 0 0 .3-.1 .19 .19 0 0 0-.1-.2h-1.3M36.7 272.1v.1l-1.1 .3 .4 1.7a.37 .37 0 0 0 .6-.1l.7 .1a.75 .75 0 0 1 1 0h.2l.4-1.6-.4-.1-.4-.3-.3-.1M36.7 271.8v.4M36.7 274l-1.1 2.6 .7-2.3M37.1 277.7a8.1 8.1 0 0 0 4.8-6.1v-3.3h-9.3v3.3a8 8 0 0 0 4.8 6.1M37.1 269.9l.3 .2v-.3l.2 .4a.31 .31 0 0 0-.1 .3 .31 .31 0 0 0 .3 .2l-.2 .6-.4 .1a.77 .77 0 0 1-.2-1.3zM37.1 276.2h.3M37.1 276.3h.3M37.2 276.6h.1M37.4 276.5h-.2M37.5 268.3v1.1l.4-1.1"/>
<path d="M37.6 274.1l-.4 3.5-.2-3.5M37.8 271.8v.4M37.9 274.1l.9 2.6-.5-2.5M38 268.3l-.1 1.3 1-1.3-.7 1.5 1.7-1.5-1.4 1.7 3.2-1.7-3.1 2.1 3.3-.7-3.2 1.1 3.2 .1-3.1 .2 2.9 1.1-3.1-.7 2.8 1.7-2.9-1.4 2.4 2.6-2.7-2.4M38.8 273.3l1.1 2.3-1.2-2M41.5 279.3l.1-.1a.47 .47 0 0 1 .1 .7l-.3 .4-.1-.5zM42 279.8h.1a.7 .7 0 0 0 .1-1l-.2 .6 .1 .4M42.2 280l.5 .3a.34 .34 0 0 0 .5-.2h-.1a.7 .7 0 0 0-.9-.1M42.6 279.4l.1-.1a.7 .7 0 0 0 .1-1l-.2 .6 .1 .5M42.8 279.5l.5 .3a.34 .34 0 0 0 .5-.1v-.1a.74 .74 0 0 0-1 0M43.3 279l-.1 .1a.62 .62 0 0 1 .8-.8v.1a.75 .75 0 0 1-.8 .7M92.8 278.9h149.6"/>
<path d="M92.8 262.7v21.6M92.8 265.4h259.3M92.8 276.2h100M140.9 262.7v21.6M165.9 276.2v8.1M192.8 262.7v21.6M242.4 262.7v21.6M285.9 278.9h66.2M285.9 273.5h66.2M285.9 262.7v21.6M313.8 270.8h38.3M313.8 268.1h92.8"/>
<path d="M313.8 262.7v21.6M313.8 276.2h38.3M319.2 262.7v21.6M344 262.7v21.6M352.1 262.7v21.6M386.2 262.7v21.6M391 275.4h10.1M32.3 280l-.5 .3a.31 .31 0 0 1-.3 .1 .31 .31 0 0 1-.2-.3v-.1a.72 .72 0 0 1 1 .1M32.9 280.5a.57 .57 0 0 1-.5 .3 .57 .57 0 0 1-.5-.3h.1a.69 .69 0 0 1 .9 0M33.1 280.3h-.1a.7 .7 0 0 1 0-1l.2 .5-.1 .5M41.5 280.4a.57 .57 0 0 0 .5 .4 .57 .57 0 0 0 .5-.3 .74 .74 0 0 0-1 0M46.9 280.1h45"/>
<path d="M92.8 281.6h100M313.8 281.6h38.3"/>
<circle cx="37.3" cy="273.3" r="9.5"/>
<circle cx="37.3" cy="273.3" r="7.3"/>
<circle cx="396" cy="275.4" r="5.1"/>
</g>
<!-- layer: 0 -->
<g fill="none" stroke="#000" stroke-width=".19">
<path d="M92.2 69.2h31v2.9M119.2 112h32.6M118.2 151.2h31.6M175.3 238.7h15.5M293.9 238.5l-103 .2"/>
<circle cx="183.1" cy="238.7" r="7.7"/>
</g>
<path d="M122.9 72.1h.7l-.4 2.1zM117.1 112l2.1-.4v.7zM116.1 151.2l2.1-.3v.7z" fill="#000" stroke="#000" stroke-width=".19"/>
<text font-size="10.6" x="49" y="271.8">BatStateU</text>
<g font-size="6.5">
<text x="311.5" y="43.7">LEGENDS:</text>
<text x="180" y="237.3">M</text>
<text x="192.3" y="236.5">FRESH AIR RISER DIAGRAM</text>
<text x="179.7" y="244.1">20</text>
</g>
<text font-size="4.9" x="318.1" y="89.2">GENERAL NOTE:</text>
<g font-size="3.9">
<text x="94.7" y="68.5">F.A.D 900 x 900</text>
<text x="94.6" y="72.9">7777.78 L/S</text>
<text x="70.1" y="94.3">F.A.D 700 x 550</text>
<text x="74.7" y="98.7">2592.6 L/S</text>
<text x="122.7" y="111">F.A.D 800 x 750</text>
<text x="127.2" y="115.5">5185.2 L/S</text>
<text x="70.1" y="133.5">F.A.D 700 x 550</text>
<text x="74.1" y="138">2592. 6 L/S</text>
<text x="122.7" y="150.3">F.A.D 700 x 550</text>
<text x="127.3" y="154.7">2592.6 L/S</text>
<text x="70.1" y="170.8">F.A.D 700 x 550</text>
<text x="74.6" y="175.2">2592.6 L/S</text>
<text x="192.8" y="242.7">SCALE</text>
<text x="285.2" y="242.7">NTS</text>
</g>
<text font-size="3.7" x="394.7" y="274.6">M</text>
<g font-size="3.3">
<text x="342.5" y="57">FRESH AIR FAN</text>
<text x="342.3" y="73.2">DAMPER</text>
<text x="321.5" y="93.9">1.</text>
<text x="332.4" y="93.9">ALL DUCT DIMENSIONS ARE IN MM</text>
<text x="332.1" y="98.3">UNITS.</text>
</g>
<g font-size="2.9">
<text x="135.3" y="64.6">F.A.F.-01</text>
<text x="132.7" y="68.2">7777.78 L/S</text>
<text x="394.6" y="278.3">20</text>
</g>
<g font-size="2.7">
<text x="353" y="266.7">SHEET CONTENT</text>
<text x="386.8" y="266.4">SHEET NO.</text>
<text x="255.9" y="271.9">TEAM ABU</text>
</g>
<text font-size="2.5" x="249.2" y="280.5">ENGR. RONIEL A. AZUCENA</text>
<g font-size="2.4">
<text x="102.2" y="271.2">ENGR. MARK KERVIN N. ABU</text>
<text x="151.9" y="270.9">ENGR. ALLAN B. DE VILLA</text>
<text x="195.2" y="271.3">PROPOSED THREE STOREY HOSPITAL</text>
</g>
<g font-size="2.3">
<text x="30.6" y="269.4" transform="rotate(-56 30.6 269.4)">A</text>
<text x="31.7" y="268.1" transform="rotate(-57 31.7 268.1)">S</text>
<text x="33.3" y="266.8" transform="rotate(-33 33.3 266.8)">S</text>
<text x="34.3" y="266.2" transform="rotate(-15 34.3 266.2)">T</text>
<text x="35.4" y="265.8" transform="rotate(-6 35.4 265.8)">A</text>
<text x="36.9" y="265.7" transform="rotate(3 36.9 265.7)">T</text>
<text x="38.4" y="265.8" transform="rotate(11 38.4 265.8)">E</text>
<text x="40.7" y="266.4" transform="rotate(36 40.7 266.4)">U</text>
<text x="41.9" y="267.3" transform="rotate(46 41.9 267.3)">N</text>
<text x="43.1" y="268.4" transform="rotate(52 43.1 268.4)">I</text>
<text x="43.5" y="268.9" transform="rotate(62 43.5 268.9)">V</text>
<text x="29.6" y="274" transform="rotate(-85 29.6 274)">A</text>
<text x="29.7" y="272.3" transform="rotate(-78 29.7 272.3)">N</text>
<text x="29.8" y="275.1" transform="rotate(-94 29.8 275.1)">T</text>
<text x="30.1" y="270.9" transform="rotate(-66 30.1 270.9)">G</text>
<text x="44.3" y="270.3" transform="rotate(75 44.3 270.3)">E</text>
<text x="44.7" y="275.2" transform="rotate(114 44.7 275.2)">T</text>
<text x="44.7" y="271.7" transform="rotate(84 44.7 271.7)">R</text>
<text x="44.8" y="274.5" transform="rotate(100 44.8 274.5)">I</text>
<text x="44.9" y="273.2" transform="rotate(94 44.9 273.2)">S</text>
<text x="30.3" y="276.5" transform="rotate(-110 30.3 276.5)">A</text>
<text x="31" y="277.7" transform="rotate(-115 31 277.7)">B</text>
<text x="44.1" y="276.5" transform="rotate(122 44.1 276.5)">Y</text>
<text x="45.8" y="282.6">MECHANICAL ENGINEERING DEPARTMENT</text>
</g>
<g font-size="2.1">
<text x="61.5" y="274.5">BATANGAS STATE UNIVERSITY</text>
<text x="54.9" y="276.8">Gov. Pablo Borbon Main Campus II</text>
<text x="65.2" y="279.1">Alangilan, Batangas City</text>
</g>
<g font-size="1.8">
<text x="93.7" y="264.6">PROJECT LEADER</text>
<text x="142.7" y="264.7">INSTRUCTOR</text>
<text x="195.1" y="264.7">PROJECT / LOCATION:</text>
<text x="243.2" y="264.7">OWNER</text>
<text x="314.9" y="264.7">No.</text>
<text x="316" y="267.3">1</text>
<text x="321.7" y="264.7">REVISIONS</text>
<text x="323.2" y="267.4">DRAWING DETAILS</text>
<text x="344.7" y="264.7">DATE</text>
<text x="290.9" y="270.5">ABU, MARK KERVIN N.</text>
<text x="315.9" y="270.2">2</text>
<text x="316" y="272.8">3</text>
<text x="323.2" y="270.2">DRAWING DETAILS</text>
<text x="323.2" y="272.9">DRAWING DETAILS</text>
<text x="290.9" y="276.8">AZUCENA, RONIEL A.</text>
<text x="194.5" y="282.4">BATANGAS CITY</text>
<text x="259.5" y="282.8">PRESIDENT</text>
<text x="288" y="282.1">CASTILLO, JOHN ADRIAN M.</text>
</g>
<g font-size="1.6">
<text x="107.2" y="273">MECHANICAL ENGINEER</text>
<text x="150.8" y="273">PROFESSIONAL MECHANICAL ENGINEER</text>
<text x="354.2" y="270.6">FRESH AIR RAISER DIAGRAM</text>
<text x="94.4" y="280.8">GROUP NO: 12</text>
<text x="94.5" y="278">SECTION: ME - 5103</text>
<text x="142.2" y="278.1">PRC Reg No.</text>
<text x="142.2" y="280.9">TIN:</text>
<text x="166.9" y="280.8">Issued on:</text>
<text x="167" y="278">PTR No.</text>
<text x="94.5" y="283.6">DATE SUB: JANUARY 07, 2020</text>
<text x="167" y="283.6">Issued at:</text>
</g>
<g font-size="1.4">
<text x="344.2" y="267.3">12/10/2019</text>
<text x="344.2" y="270.2">12/22/2019</text>
<text x="344.2" y="272.8">01/07/2020</text>
</g>
<g font-size="1.3">
<text x="287" y="264.6">PREPARED BY:</text>
<text x="33.3" y="280.9" transform="rotate(28 33.3 280.9)">P</text>
<text x="34" y="281.3" transform="rotate(18 34 281.3)">H</text>
<text x="35" y="281.6" transform="rotate(10 35 281.6)">I</text>
<text x="35.6" y="281.7" transform="rotate(9 35.6 281.7)">L</text>
<text x="36.1" y="278.7" transform="rotate(9 36.1 278.7)">1</text>
<text x="36.4" y="281.9" transform="rotate(1 36.4 281.9)">I</text>
<text x="36.7" y="278.8">90</text>
<text x="36.9" y="281.9">P</text>
<text x="37.6" y="281.9" transform="rotate(-8 37.6 281.9)">PI</text>
<text x="38" y="278.8" transform="rotate(-15 38 278.8)">3</text>
<text x="38.8" y="281.8" transform="rotate(-13 38.8 281.8)">N</text>
<text x="39.8" y="281.6" transform="rotate(-14 39.8 281.6)">ES</text>
</g>
</svg>
